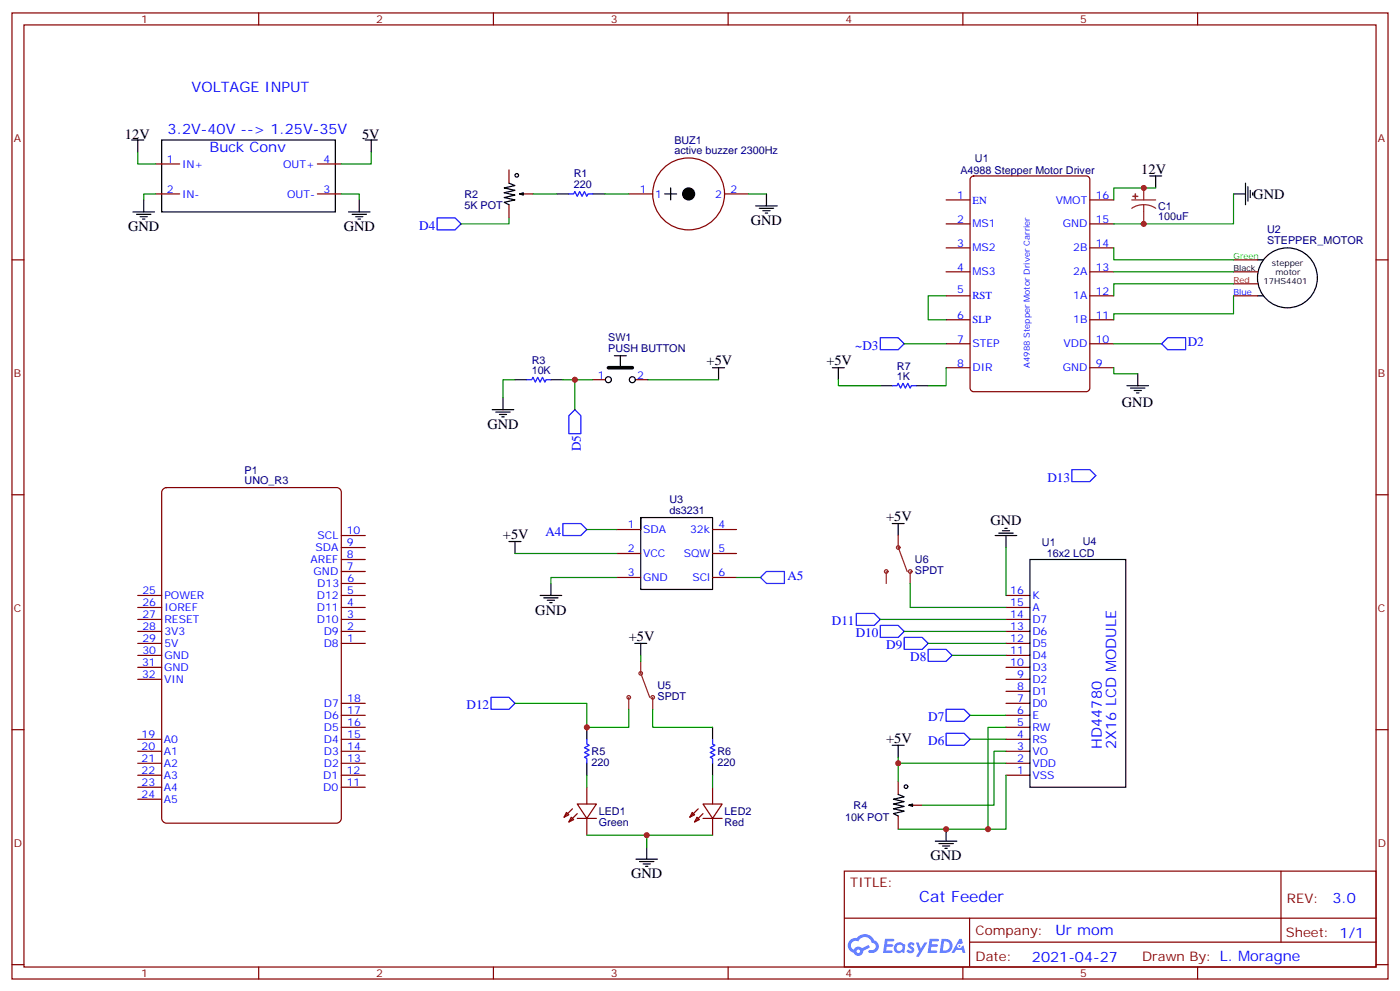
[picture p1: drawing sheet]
<svg xmlns="http://www.w3.org/2000/svg" width="412mm" height="292mm" viewBox="0 0 412 292" stroke-linecap="round" stroke-linejoin="round" font-family="sans-serif">
<g fill="none" stroke="#870000" stroke-width=".35">
<path d="M3.5 3.8h405.4v284.3h-405.4zM7.1 7.3h398.2v277.3h-398.2zM76.2 3.8v3.5M145.3 3.8v3.5M214.5 3.8v3.5M283.6 3.8v3.5M352.8 3.8v3.5M3.5 76.5h3.6M405.3 76.5h3.6M3.5 145.6h3.6M405.3 145.6h3.6M3.5 214.8h3.6"/>
<path d="M405.3 214.8h3.6M248.7 256.4h156.6v28.2h-156.6zM377.3 256.4v20.9M248.7 270.2h156.5M285.6 277.3h119.6M285.6 270.2v14.2M3.5 283.9h3.6M76.2 284.6v3.5M145.3 284.6v3.5M214.5 284.6v3.5M283.6 284.6v3.5M352.8 284.6v3.5"/>
<path d="M405.3 283.9h3.6"/>
</g>
<g fill="#5487ff">
<path d="M267.7 277.6a1.22 1.22 0 0 1 1.7 .2l-.4 .6a.47 .47 0 0 0-.3-.4 .47 .47 0 0 0-.5 .2l.1 .2a1.14 1.14 0 0 1 .8 1.8 1.14 1.14 0 0 1-1.9 0l-.2-.2 .5-.6 .7 .5a.29 .29 0 0 0 .3-.3 .29 .29 0 0 0-.2-.3 1.04 1.04 0 0 1-.6-1.7z"/>
<path d="M260.7 276.3h2.4l.3 .2-.2 .5-1.8 .1-.1 .8h1.5l.3 .4-.3 .4h-1.6l-.2 1.1h1.7l.2 .3-.2 .3-2.6 .1z"/>
<path d="M273.8 276.3h2.4l.3 .2-.1 .5-1.8 .1-.2 .8h1.6l.3 .4-.4 .4h-1.6l-.1 1.1h1.7l.2 .3-.2 .3-2.6 .1z"/>
<path d="M282.6 276.3h.7l.3 1.3-.6 .3a.69 .69 0 0 0-1 .3 .69 .69 0 0 0 .4 .9 .69 .69 0 0 0 .9-.6l.5-.2 .6 2.2h-.8l-.2-.9h-1.8l-.5 .9h-.8z"/>
<path d="M269.8 277.4h.8l.6 1.8 1.1-1.8h.9l-2.6 4.2h-.8l.9-1.5z"/>
<path d="M277.4 276.3l-.6 4.2h1.3a2.11 2.11 0 0 0 2.5-2.1 2.11 2.11 0 0 0-2.5-2.1zM278.1 277.1a1.39 1.39 0 0 1 1.7 1.4 1.39 1.39 0 0 1-1.8 1.3h-.3z"/>
<path d="M263.7 277.9a1.54 1.54 0 0 0-.1 2.2 1.54 1.54 0 0 0 2.2 .1l.6 .3 .3-2.3-.2-.3h-.4a1.49 1.49 0 0 0-2.4 0zM264 278.9a.94 .94 0 0 1 1.8 0 .94 .94 0 0 1-1.8 0z"/>
<path d="M250.4 276.7a2.18 2.18 0 0 0 1.1 3.7 1.44 1.44 0 0 0 1.6 .9 1.44 1.44 0 0 0 1.2-1.4l2-1.1-.5-.7-1.9 1a1.47 1.47 0 0 0-2.4 .4 1.39 1.39 0 0 1-.7-1.9 1.39 1.39 0 0 1 2-.5 2.12 2.12 0 0 1 2.2-1.3 2.12 2.12 0 0 1 1.9 1.7 1.14 1.14 0 0 1 1.1 1.4 1.14 1.14 0 0 1-1.7 .7 .43 .43 0 0 0-.5 .4 .43 .43 0 0 0 .4 .5 1.98 1.98 0 0 0 2.5-1.2 1.98 1.98 0 0 0-1.2-2.6 3.1 3.1 0 0 0-5.3-.6l-.9 .1zM252.3 280a.55 .55 0 0 1 1.1 0 .55 .55 0 0 1-1.1 0z"/>
<circle cx="282.6" cy="278.4" r=".26"/>
</g>
<g fill="none" stroke="#000" stroke-width=".35">
<path d="M38.8 41.2h3.5M40.6 41.2v3.5M42.3 58.8v3.6M47.6 41.2h51.2v21.2h-51.2zM105.8 58.8v3.6M107.6 41.2h3.5M109.4 41.2v3.5M149.9 53.9l1.8 .7-3.2 .7 3.2 .7-3.2 .7 3.2 .7-3.2 .7 3.2 .7-3.2 .7 1.4 .8M153.1 57.1l1.1 .3v-.7l-1.1 .4h1.1M164 57.1h3.6M174.6 57.1h3.6M195.8 57.1h3.5"/>
<path d="M197.6 55.3v3.5M225.8 57.1v3.5M338.7 51.8h3.5M340.4 51.8v3.5M363.4 57.1h3.5M366.9 53.9v6.4M367.6 55v4.2M368.3 56v2.1M369 56.7v.7M39.2 62.4h6.3M40.2 63.1h4.2M41.3 63.8h2.1"/>
<path d="M42 64.5h.7M102.7 62.4h6.3M103.7 63.1h4.2M104.8 63.8h2.1M105.5 64.5h.7M222.6 60.6h6.4M223.7 61.3h4.2M224.7 62h2.1M225.4 62.7h.7M372.1 76.5h-1.7M370.4 87.1h1.7M148.2 117.1v3.5"/>
<path d="M151.7 111.8h3.5M162.3 111.8h3.5M181 104.7h3.5M182.7 104.7v3.5M209.9 108.2h3.5M211.7 108.2v3.6M245.2 108.2h3.5M246.9 108.2v3.6M259.3 113.5h3.5M269.9 113.5h3.5M332 113.5h6.3M333 114.2h4.3"/>
<path d="M334.1 114.9h2.1M334.8 115.6h.7M335.1 110v3.5M145 120.6h6.3M146 121.3h4.3M147.1 122h2.1M147.8 122.7h.7M149.9 159.4h3.6M151.7 159.4v3.5M188.7 152.3v21.2h21.2v-21.2h-21.2v3.6M262.8 154.1h3.5M264.6 154.1v3.5"/>
<path d="M293.2 157.6h6.3M294.2 156.9h4.2M295.3 156.2h2.1M296 155.5h.7M296.3 157.6v3.5M159.1 175.3h6.4M160.2 176h4.2M161.2 176.7h2.1M161.9 177.4h.7M162.3 171.7v3.6M303.4 164.7h28.2v67h-28.2zM187 189.4h3.5"/>
<path d="M188.7 189.4v3.5M172.9 214.1v3.5M209.9 214.1v3.5M262.8 219.4h3.5M264.6 219.4v3.5M172.9 224.6v3.6M209.9 224.6v3.6M264.6 233.8l1.7 .7-3.1 .7 3.1 .7-3.1 .7 3.1 .7-3.1 .8 3.1 .7-3.1 .7 1.4 .7M267.8 237l1 .3v-.7l-1 .4h1M187.3 252.9h6.4M188.4 253.6h4.2M189.4 254.3h2.2"/>
<path d="M190.1 255h.8M190.5 249.3v3.6M275.5 247.6h6.4M276.6 248.3h4.2M277.6 249h2.2M278.3 249.7h.7M278.7 244.1v3.5"/>
<circle cx="152.2" cy="51.6" r=".53"/>
<circle cx="379.2" cy="81.8" r="8.8"/>
<circle cx="179.2" cy="111.8" r=".88"/>
<circle cx="186.3" cy="111.8" r=".88"/>
<circle cx="266.9" cy="231.5" r=".53"/>
</g>
<g fill="none" stroke="#870000" stroke-width=".35">
<path d="M45.9 48.3h7M45.9 57.1h7M93.5 48.3h7M93.5 57.1h7M149.9 50v3.9M153.1 57.1h3.9M185.2 57.1h7.1M213.4 57.1h7.1M278.7 58.8h7.1M286 52.2l.8-.4h33.2l.8 .4 .2 .6v61.4l-.5 .9-.5 .2h-33.2l-.8-.5-.2-.6v-61.4zM321 58.8h7.1M149.9 60.3v3.8"/>
<path d="M278.7 65.9h7.1M278.7 73h7.1M321 65.9h7.1M321 73h7.1M363.4 76.5h7M278.7 80h7.1M278.7 87.1h7.1M278.7 94.1h7.1M321 80h7.1M321 87.1h7.1M321 94.1h7.1M363.4 80h7"/>
<path d="M363.4 87.1h7M363.4 83.5h7M174.6 111.8h3.6M187.3 111.8h3.6M278.7 101.2h7.1M278.7 108.2h7.1M321 101.2h7.1M321 108.2h7.1M100.5 157.6h7.1M181.7 155.9h7M209.9 155.9h7.1M40.6 178.8h7"/>
<path d="M40.6 175.3h7M100.5 178.8h7.1M100.5 175.3h7.1M100.5 171.7h7.1M100.5 168.2h7.1M100.5 164.7h7.1M100.5 161.1h7.1M181.7 162.9h7M181.7 170h7M209.9 162.9h7.1M209.9 170h7.1M296.3 178.8h7.1"/>
<path d="M296.3 175.3h7.1M40.6 189.4h7M40.6 185.8h7M40.6 182.3h7M40.6 192.9h7M40.6 196.4h7M40.6 200h7M100.5 189.4h7.1M100.5 185.8h7.1M100.5 182.3h7.1M296.3 189.4h7.1M296.3 185.8h7.1"/>
<path d="M296.3 182.3h7.1M296.3 192.9h7.1M296.3 196.4h7.1M296.3 200h7.1M40.6 217.6h7M100.5 217.6h7.1M100.5 214.1h7.1M100.5 210.5h7.1M100.5 207h7.1M296.3 217.6h7.1M296.3 214.1h7.1M296.3 210.5h7.1"/>
<path d="M296.3 207h7.1M296.3 203.5h7.1M40.6 231.7h7M40.6 228.2h7M40.6 224.6h7M40.6 221.1h7M40.6 235.2h7M100.5 231.7h7.1M100.5 228.2h7.1M100.5 224.6h7.1M100.5 221.1h7.1M166.9 239.1l.7 .7-1.4 .7z"/>
<path d="M168.6 238.1l-2.4 2.4M170 236.6h5.7l-2.8 4.3zM170 239.5l-2.4 2.4M172.9 231.7v4.9M203.9 239.1l.7 .7-1.4 .7zM205.7 238.1l-2.5 2.4M207.1 236.6h5.6l-2.8 4.3zM207.1 239.5l-2.5 2.4M209.9 231.7v4.9M264.6 229.9v3.9M267.8 237h3.8M296.3 228.2h7.1"/>
<path d="M296.3 224.6h7.1M296.3 221.1h7.1M168.3 240.5l.7 .7-1.4 .7zM170 240.9h5.7M172.9 240.9v4.9M205.3 240.5l.7 .7-1.4 .7zM207.1 240.9h5.6M209.9 240.9v4.9M264.6 240.2v3.9"/>
<circle cx="202.8" cy="57.1" r="10.6"/>
</g>
<g fill="none" stroke="#8c2424" stroke-width=".35">
<path d="M333.4 58.8h7M336.9 55.3v3.5M336.9 60.3l1.9 .2 1.6 .8M336.9 60.3l-1.8 .2-1.7 .8M336.9 60.3v5.6M264.6 157.6v3.5M261.1 168.2v3.5M264.6 161.1l2.6 7.1M268.1 168.2v3.5M188.7 198.1l2.7 7.1M188.7 194.7v3.5M185.2 205.2v3.6"/>
<path d="M192.3 205.2v3.6"/>
<circle cx="261.1" cy="168.2" r=".53"/>
<circle cx="264.6" cy="161.1" r=".53"/>
<circle cx="268.1" cy="168.2" r=".53"/>
<circle cx="188.7" cy="198.2" r=".53"/>
<circle cx="185.2" cy="205.2" r=".53"/>
<circle cx="192.3" cy="205.2" r=".53"/>
</g>
<g fill="#8c2424" stroke="#8c2424" stroke-width=".35">
<path d="M333.7 57.8h1.4z"/>
<path d="M334.4 57.1l.1 1.4z"/>
</g>
<circle cx="202.8" cy="57.1" r="1.76" fill="#000" stroke="#000" stroke-width=".35"/>
<path d="M179.2 108.2h7.1" fill="none" stroke="#000" stroke-width="1.1"/>
<path d="M47.9 144.1l1.1-.6h50.1a1.41 1.41 0 0 1 1.4 1.4v96a1.51 1.51 0 0 1-1.4 1.4h-50.1a1.51 1.51 0 0 1-1.4-1.4v-96z" fill="none" stroke="#800000" stroke-width=".35"/>
<g fill="none" stroke="#008700" stroke-width=".35">
<path d="M40.6 44.7v3.6h5.3M45.9 57.1h-3.6v1.7M100.5 57.1h5.3v1.7M109.4 44.7v3.6h-8.9M157 57.1h7M178.2 57.1h7M220.5 57.1h5.3M340.4 55.3h-12.3v3.5M363.4 57.1v8.8h-35.3M149.9 64.1v1.8h-14.1M328.1 73v3.5h35.3M278.7 87.1h-5.3v7h5.3"/>
<path d="M328.1 80h35.3M363.4 83.5h-35.3v3.6M363.4 87.1v5.3h-35.3v1.7M151.7 111.8h-3.5v5.3M165.8 111.8h8.8M169.3 111.8v8.8M190.9 111.8h20.8M246.9 111.8v1.7h12.4M266.3 101.2h12.4M278.7 108.2v5.3h-5.3M328.1 108.2v1.8h7M328.1 101.2h14.1"/>
<path d="M172.9 155.9h8.8M151.7 162.9h30M181.7 170h-19.4v1.7M217 170h7M268.1 171.7v7.1h28.2M296.3 161.1v14.2M188.7 192.9v1.8M259.3 182.3h37M266.3 185.8h30M273.4 189.4h22.9M280.5 192.9h15.8M151.7 207h21.2v7.1h12.3v-5.3"/>
<path d="M192.3 208.8v5.3h17.6M285.8 217.6h10.5M285.8 210.5h10.5M296.3 214.1h-5.3v30M172.9 228.2v3.5M209.9 228.2v3.5M264.6 222.9v7M264.6 224.6h31.7M296.3 228.2v15.9h-31.7M296.3 221.1h-3.5v15.9h-21.2M172.9 245.8h17.6v3.5M190.5 245.8h19.4"/>
</g>
<g fill="none" stroke="#00f" stroke-width=".35">
<path d="M167.6 57.1h1.4l.3-.7 .7 1.4 .7-1.4 .7 1.4 .8-1.4 .7 1.4 .3-.7h1.4M128.8 64.1h5.3l1.7 1.8-1.7 1.8h-5.3zM259.3 99.4h5.3l1.7 1.8-1.7 1.7h-5.3zM155.2 111.8h1.4l.4-.7 .7 1.4 .7-1.4 .7 1.4 .7-1.4 .7 1.4 .4-.7h1.4M262.8 113.5h1.4l.4-.7 .7 1.4 .7-1.4 .7 1.4 .7-1.4 .7 1.4 .4-.7h1.4M342.2 101.2l1.8-1.8h5.2v3.5h-5.2zM169.3 120.6l1.8 1.7v5.3h-3.5v-5.3zM315.7 138.2h5.3l1.8 1.8-1.8 1.7h-5.3zM165.8 154.1h5.3l1.8 1.8-1.8 1.7h-5.3zM224 170l1.8-1.8h5.3v3.5h-5.3zM252.2 180.6h5.3l1.8 1.7-1.8 1.8h-5.3zM259.3 184.1h5.3l1.7 1.7-1.7 1.8h-5.3z"/>
<path d="M266.3 187.6h5.3l1.8 1.8-1.8 1.7h-5.3zM273.4 191.1h5.3l1.8 1.8-1.8 1.8h-5.3zM144.6 205.2h5.3l1.8 1.8-1.8 1.8h-5.3zM172.9 217.6v1.4l.7 .4-1.4 .7 1.4 .7-1.4 .7 1.4 .7-1.4 .7 .7 .3v1.4M209.9 217.6v1.4l.7 .4-1.4 .7 1.4 .7-1.4 .7 1.4 .7-1.4 .7 .7 .3v1.4M278.7 215.8h5.3l1.8 1.8-1.8 1.8h-5.3zM278.7 208.8h5.3l1.8 1.7-1.8 1.8h-5.3z"/>
</g>
<g fill="#c00">
<circle cx="336.9" cy="55.3" r=".88"/>
<circle cx="336.9" cy="65.9" r=".88"/>
<circle cx="169.3" cy="111.8" r=".88"/>
<circle cx="278.7" cy="244.1" r=".88"/>
<circle cx="291" cy="244.1" r=".88"/>
<circle cx="264.6" cy="224.6" r=".88"/>
<circle cx="190.5" cy="245.8" r=".88"/>
<circle cx="172.9" cy="214.1" r=".88"/>
</g>
<text font-size="4.6" fill="#00f" x="270.8" y="265.4">Cat Feeder</text>
<g font-size="4.2" fill="#00f">
<text x="56.4" y="27.1">VOLTAGE INPUT</text>
<text x="49.4" y="39.4">3.2V-40V --&gt; 1.25V-35V</text>
<text x="61.7" y="44.7">Buck Conv</text>
<text x="324.6" y="220.3" transform="rotate(-90 324.6 220.3)">HD44780</text>
<text x="328.8" y="220.3" transform="rotate(-90 328.8 220.3)">2X16 LCD MODULE</text>
<text x="392.5" y="265.7">3.0</text>
<text x="310.9" y="275.2">Ur mom</text>
<text x="304" y="283">2021-04-27</text>
</g>
<g font-size="4.2">
<text x="36.8" y="40.8">12V</text>
<text x="106.7" y="40.8">5V</text>
<text x="336.2" y="51.1">12V</text>
<text x="369.2" y="58.5">GND</text>
<text x="37.7" y="68">GND</text>
<text x="101.2" y="68">GND</text>
<text x="221.2" y="66.3">GND</text>
<text x="208.1" y="107.5">+5V</text>
<text x="243.4" y="107.5">+5V</text>
<text x="330.5" y="119.7">GND</text>
<text x="143.6" y="126.2">GND</text>
<text x="261.1" y="153.4">+5V</text>
<text x="291.7" y="154.4">GND</text>
<text x="148.2" y="158.7">+5V</text>
<text x="157.7" y="180.9">GND</text>
<text x="185.2" y="188.7">+5V</text>
<text x="261.1" y="218.7">+5V</text>
<text x="274.1" y="253.2">GND</text>
<text x="185.9" y="258.5">GND</text>
</g>
<g font-size="3.9" fill="#00f">
<text x="123.5" y="67.7">D4</text>
<text x="349.9" y="101.9">D2</text>
<text x="251.9" y="102.9">~D3</text>
<text x="171.1" y="132.8" transform="rotate(-90 171.1 132.8)">D5</text>
<text x="308.5" y="141.7">D13</text>
<text x="160.7" y="157.6">A4</text>
<text x="232" y="170.7">A5</text>
<text x="245" y="184.1">D11</text>
<text x="252.1" y="187.6">D10</text>
<text x="261.1" y="191.1">D9</text>
<text x="268.1" y="194.7">D8</text>
<text x="137.4" y="208.8">D12</text>
<text x="273.4" y="212.3">D7</text>
<text x="273.4" y="219.4">D6</text>
</g>
<g font-size="3.9" fill="#800">
<text x="250.5" y="261">TITLE:</text>
<text x="379.1" y="265.7">REV:</text>
<text x="287.4" y="275.2">Company:</text>
<text x="378.7" y="275.8">Sheet: 1/1</text>
<text x="287.4" y="282.9">Date:</text>
<text x="336.4" y="282.9">Drawn By: L. Moragne</text>
</g>
<g font-size="3.2" fill="#800">
<text x="41.6" y="6.8">1</text>
<text x="110.8" y="6.8">2</text>
<text x="179.9" y="6.8">3</text>
<text x="249.1" y="6.8">4</text>
<text x="318.2" y="6.8">5</text>
<text x="4.1" y="41.9">A</text>
<text x="405.9" y="41.9">A</text>
<text x="4.1" y="111.1">B</text>
<text x="405.9" y="111.1">B</text>
<text x="4.1" y="180.2">C</text>
<text x="405.9" y="180.2">C</text>
<text x="4.1" y="249.3">D</text>
<text x="405.9" y="249.3">D</text>
<text x="41.6" y="287.6">1</text>
<text x="110.8" y="287.6">2</text>
<text x="179.9" y="287.6">3</text>
<text x="249.1" y="287.6">4</text>
<text x="318.2" y="287.6">5</text>
</g>
<g font-size="3.2" fill="#00f">
<text x="49.1" y="47.9">1</text>
<text x="95.2" y="47.9">4</text>
<text x="53.6" y="49.3">IN+</text>
<text x="83.4" y="49.3">OUT+</text>
<text x="49.1" y="56.7">2</text>
<text x="53.6" y="58.1">IN-</text>
<text x="84.6" y="58.1">OUT-</text>
<text x="95.2" y="56.7">3</text>
<text x="188.5" y="56.7">1</text>
<text x="193" y="58.1">1</text>
<text x="210.7" y="58.1">2</text>
<text x="215.2" y="56.7">2</text>
<text x="282" y="58.5">1</text>
<text x="286.5" y="59.9">EN</text>
<text x="311" y="59.9">VMOT</text>
<text x="322.8" y="58.5">16</text>
<text x="282" y="65.5">2</text>
<text x="322.8" y="65.5">15</text>
<text x="286.5" y="67">MS1</text>
<text x="313" y="67">GND</text>
<text x="282" y="72.6">3</text>
<text x="286.5" y="74">MS2</text>
<text x="316.1" y="74">2B</text>
<text x="322.8" y="72.6">14</text>
<text x="282" y="79.7">4</text>
<text x="286.5" y="81.1">MS3</text>
<text x="316.1" y="81.1">2A</text>
<text x="322.8" y="79.7">13</text>
<text x="282" y="86.2">5</text>
<text x="286.5" y="88.1">RST</text>
<text x="316.1" y="88.1">1A</text>
<text x="322.8" y="86.7">12</text>
<text x="282" y="93.8">6</text>
<text x="286.5" y="95.2">SLP</text>
<text x="316.1" y="95.2">1B</text>
<text x="322.8" y="93.8">11</text>
<text x="282" y="100.8">7</text>
<text x="322.8" y="100.8">10</text>
<text x="282" y="107.9">8</text>
<text x="286.5" y="102.2">STEP</text>
<text x="313.3" y="102.2">VDD</text>
<text x="322.8" y="107.9">9</text>
<text x="176.1" y="111.4">1</text>
<text x="187.7" y="111.4">2</text>
<text x="286.5" y="109.3">DIR</text>
<text x="313" y="109.3">GND</text>
<text x="185" y="155.5">1</text>
<text x="211.7" y="155.5">4</text>
<text x="93.5" y="158.7">SCL</text>
<text x="102.1" y="160.8">9</text>
<text x="102.1" y="157.3">10</text>
<text x="189.4" y="156.9">SDA</text>
<text x="203.3" y="156.9">32k</text>
<text x="91.5" y="165.8">AREF</text>
<text x="92.9" y="162.2">SDA</text>
<text x="102.1" y="167.9">7</text>
<text x="102.1" y="164.3">8</text>
<text x="185" y="162.6">2</text>
<text x="189.4" y="164">VCC</text>
<text x="201.4" y="164">SQW</text>
<text x="211.7" y="162.6">5</text>
<text x="92.4" y="169.3">GND</text>
<text x="93.4" y="172.7">D13</text>
<text x="102.4" y="171.3">6</text>
<text x="185" y="169.6">3</text>
<text x="189.4" y="171">GND</text>
<text x="203.9" y="171">SCl</text>
<text x="211.7" y="169.6">6</text>
<text x="41.9" y="174.9">25</text>
<text x="41.9" y="178.4">26</text>
<text x="48.4" y="176.3">POWER</text>
<text x="48.4" y="179.8">IOREF</text>
<text x="93.3" y="176.4">D12</text>
<text x="93.3" y="179.8">D11</text>
<text x="102.3" y="175">5</text>
<text x="102.3" y="178.4">4</text>
<text x="297.6" y="178.4">15</text>
<text x="297.6" y="174.9">16</text>
<text x="304.1" y="179.8">A</text>
<text x="304.1" y="176.3">K</text>
<text x="41.9" y="181.9">27</text>
<text x="41.9" y="185.4">28</text>
<text x="48.4" y="183.3">RESET</text>
<text x="93.3" y="183.4">D10</text>
<text x="102.3" y="185.5">2</text>
<text x="102.3" y="182">3</text>
<text x="297.6" y="185.5">13</text>
<text x="297.6" y="182">14</text>
<text x="304.1" y="183.4">D7</text>
<text x="41.9" y="189">29</text>
<text x="48.4" y="186.9">3V3</text>
<text x="48.4" y="190.4">5V</text>
<text x="95.3" y="190.4">D8</text>
<text x="95.3" y="186.9">D9</text>
<text x="102.3" y="189">1</text>
<text x="297.6" y="189">12</text>
<text x="304.1" y="190.4">D5</text>
<text x="304.1" y="186.9">D6</text>
<text x="41.8" y="196.1">31</text>
<text x="41.9" y="192.5">30</text>
<text x="48.3" y="197.5">GND</text>
<text x="48.4" y="193.9">GND</text>
<text x="297.6" y="196.1">10</text>
<text x="297.6" y="192.5">11</text>
<text x="304.1" y="197.5">D3</text>
<text x="304.1" y="194">D4</text>
<text x="41.8" y="199.6">32</text>
<text x="48.3" y="201">VIN</text>
<text x="299.6" y="203.1">8</text>
<text x="299.6" y="199.6">9</text>
<text x="304.1" y="201">D2</text>
<text x="95.4" y="208.1">D7</text>
<text x="102.3" y="206.7">18</text>
<text x="299.6" y="206.7">7</text>
<text x="304.1" y="208.1">D0</text>
<text x="304.1" y="204.5">D1</text>
<text x="95.4" y="215.1">D5</text>
<text x="95.4" y="211.6">D6</text>
<text x="102.3" y="213.7">16</text>
<text x="102.3" y="210.2">17</text>
<text x="299.6" y="213.7">5</text>
<text x="299.6" y="210.2">6</text>
<text x="304.1" y="215.1">RW</text>
<text x="304.1" y="211.6">E</text>
<text x="41.7" y="217.2">19</text>
<text x="41.7" y="220.7">20</text>
<text x="48.2" y="218.6">A0</text>
<text x="95.4" y="218.7">D4</text>
<text x="102.3" y="220.8">14</text>
<text x="102.3" y="217.2">15</text>
<text x="299.6" y="220.8">3</text>
<text x="299.6" y="217.2">4</text>
<text x="304.1" y="218.7">RS</text>
<text x="41.7" y="224.2">21</text>
<text x="41.7" y="227.8">22</text>
<text x="48.2" y="222.1">A1</text>
<text x="48.2" y="225.6">A2</text>
<text x="95.4" y="225.7">D2</text>
<text x="95.4" y="222.2">D3</text>
<text x="102.1" y="227.8">12</text>
<text x="102.3" y="224.3">13</text>
<text x="299.6" y="227.8">1</text>
<text x="299.6" y="224.3">2</text>
<text x="304.1" y="225.7">VDD</text>
<text x="304.1" y="222.2">VO</text>
<text x="41.7" y="231.3">23</text>
<text x="48.2" y="229.2">A3</text>
<text x="48.2" y="232.7">A4</text>
<text x="95.2" y="232.8">D0</text>
<text x="95.2" y="229.3">D1</text>
<text x="102.1" y="231.4">11</text>
<text x="304.1" y="229.2">VSS</text>
<text x="41.7" y="234.8">24</text>
<text x="48.2" y="236.2">A5</text>
</g>
<g font-size="3.2" fill="#000080">
<text x="198.6" y="45.4">active buzzer 2300Hz</text>
<text x="198.6" y="42.3">BUZ1</text>
<text x="287.2" y="47.6">U1</text>
<text x="169" y="52.1">R1</text>
<text x="282.9" y="51.1">A4988 Stepper Motor Driver</text>
<text x="136.8" y="58.2">R2</text>
<text x="169" y="55.3">220</text>
<text x="136.8" y="61.4">5K POT</text>
<text x="341.1" y="64.7">100uF</text>
<text x="341.1" y="61.8">C1</text>
<text x="373.2" y="71.9">STEPPER_MOTOR</text>
<text x="373.2" y="68.7">U2</text>
<text x="179.2" y="100.5">SW1</text>
<text x="156.6" y="107.1">R3</text>
<text x="179.2" y="103.6">PUSH BUTTON</text>
<text x="156.6" y="110">10K</text>
<text x="264.2" y="111.8">1K</text>
<text x="264.2" y="108.8">R7</text>
<text x="72.1" y="142.5">UNO_R3</text>
<text x="72.1" y="139.5">P1</text>
<text x="197.2" y="148.1">U3</text>
<text x="197.2" y="151.3">ds3231</text>
<text x="306.9" y="160.6">U1</text>
<text x="318.9" y="160.4">U4</text>
<text x="269.5" y="165.9">U6</text>
<text x="308.4" y="164">16x2 LCD</text>
<text x="269.5" y="169">SPDT</text>
<text x="193.7" y="202.9">U5</text>
<text x="193.7" y="206">SPDT</text>
<text x="174.3" y="225.4">220</text>
<text x="174.3" y="222.3">R5</text>
<text x="211.3" y="225.4">220</text>
<text x="211.3" y="222.3">R6</text>
<text x="176.4" y="239.9">LED1</text>
<text x="213.4" y="239.9">LED2</text>
<text x="251.5" y="238.1">R4</text>
<text x="176.4" y="243.1">Green</text>
<text x="213.4" y="243.1">Red</text>
<text x="249" y="241.7">10K POT</text>
</g>
<text font-size="2.5" fill="#0f0" x="363.4" y="76.1">Green</text>
<g font-size="2.5">
<text x="363.4" y="79.7">Black</text>
<text x="372.2" y="83.5">17HS4401</text>
<text x="374.6" y="78.2">stepper</text>
<text x="375.7" y="81.1">motor</text>
</g>
<text font-size="2.5" fill="#f00" x="363.4" y="83.2">Red</text>
<g font-size="2.5" fill="#00f">
<text x="363.4" y="86.7">Blue</text>
<text x="303.4" y="108.2" transform="rotate(-90 303.4 108.2)">A4988 Stepper Motor Driver Carrier</text>
</g>
</svg>
